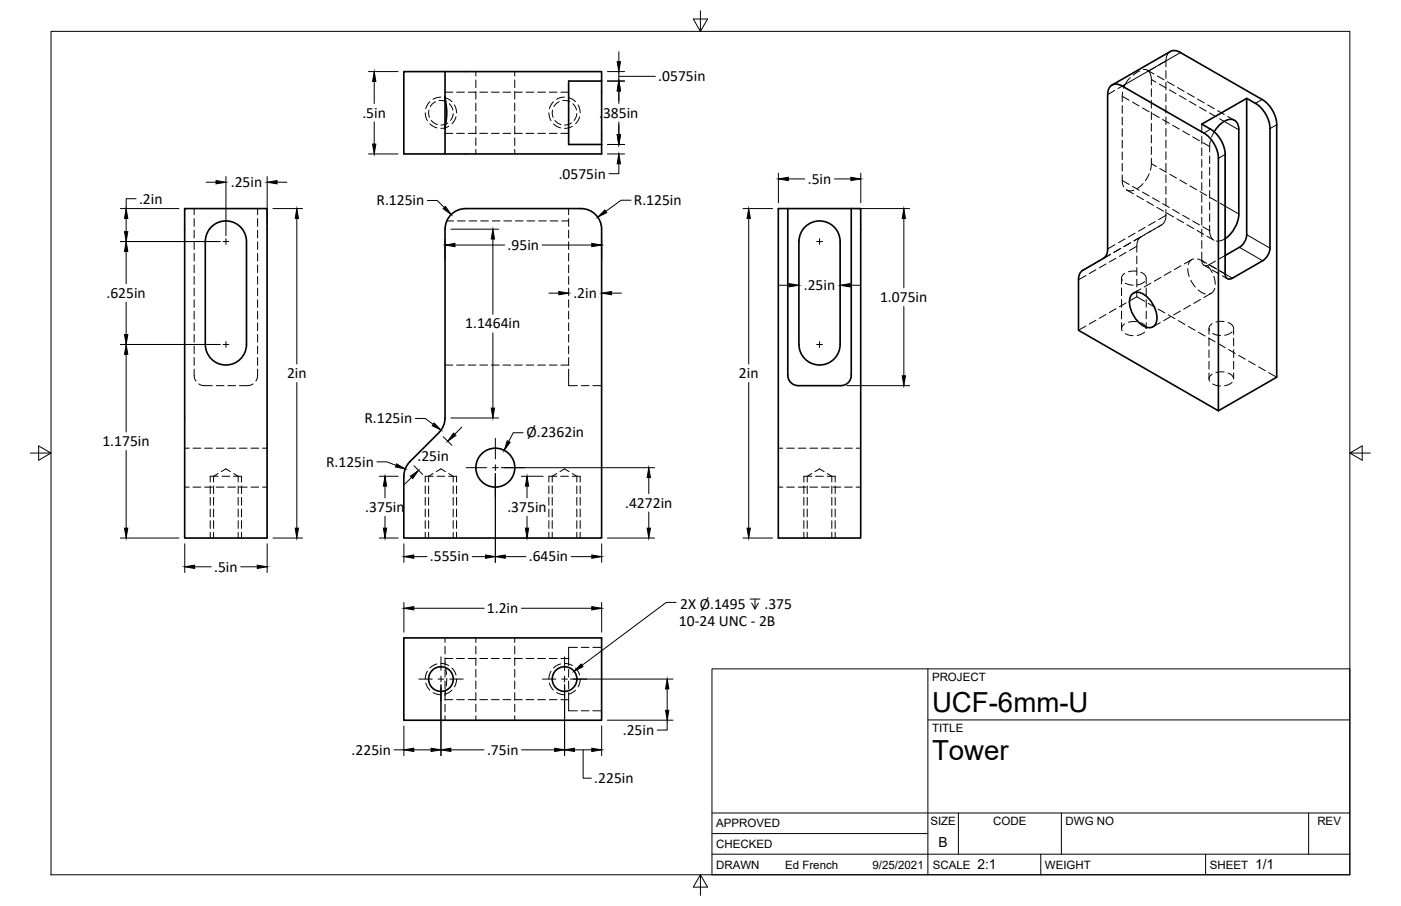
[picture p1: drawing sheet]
<svg xmlns="http://www.w3.org/2000/svg" width="432mm" height="279mm" viewBox="0 0 432 279" stroke-linecap="round" stroke-linejoin="round" font-family="sans-serif">
<!-- layer: Hidden -->
<g fill="none" stroke="#000" stroke-width=".31">
<path d="M360.7 15.9l-1.1 1.4-.3 3.3M132.2 34l-.1 1.2 .3 1M132.9 37.1l.9 .9 1 .4M134.2 31.4l-1 .7-.6 .8M135.3 31l1.4 .1 .8 .3M137.2 28.4h2.4M138 37.9l-1 .5-1.1 .2M138.5 32l.8 1 .3 .9M139.7 35.1l-.3 1.2-.5 .8M140.7 28.4h2.4M144.3 28.4h2.4M146.7 22.1v1.4"/>
<path d="M146.7 24.7v2.3M146.7 28.2v2.4M146.7 31.8v2.4M146.7 35.4v2.4M146.7 38.9v2.4M147.9 28.4h2.4M151.4 28.4h2.4M155 28.4h2.4M158.6 28.4h2.4M158.6 22.1v1.4M158.6 24.7v2.3M158.6 28.2v2.4"/>
<path d="M158.6 31.8v2.4M158.6 35.4v2.4M158.6 38.9v2.4M162.2 28.4h2.3M165.7 28.4h2.4M169.3 28.4h2.4M170.3 34l-.1 1.2 .3 1M171 37.1l.9 .9 1 .4M172.3 31.4l-1 .7-.6 .8M172.9 28.4h2.4M173.4 31l1.4 .1 .8 .3M176.1 37.9l-1 .5-1.1 .2"/>
<path d="M176.6 32l.8 1 .3 .9M177.8 35.1l-.3 1.2-.5 .8M345.9 32.6v2.3M345.9 36.1v2.4M345.9 39.7v2.4M346 28.4l-.1 2.9M346.8 26.1l-.5 1.2M348.3 23.9l-1.4 1.9M351.2 21.9l-2 1.3M352.4 21.4h.6a2.58 2.58 0 0 1 1.9 3.1v1.7M353.6 21.6l2.1 1.2M354.9 27.4v2.4"/>
<path d="M354.9 30.9v2.4M354.9 34.5v2.4M354.9 38.1v2.4M356.7 23.4l2.1 1.2M359.3 21.8v2.4M359.3 25.4v2.3M359.3 28.9v2.4M359.3 32.5v2.4M359.3 36.1v2.4M359.3 39.6v2.4M359.8 25.2l2.1 1.2M362.9 27l2.1 1.2"/>
<path d="M366 28.8l2.1 1.2M369.1 30.5l2.1 1.3M370.4 38.3v2.6M372.2 32.3l2 1.2M375.3 34.1l2 1.2M378.4 35.9l2.1 1.2M137.2 41.1h2.4M140.7 41.1h2.4M144.3 41.1h2.4M146.7 42.5v2.4M146.7 46.1v1.4M147.9 41.1h2.4"/>
<path d="M151.4 41.1h2.4M155 41.1h2.4M158.6 41.1h2.4M158.6 42.5v2.4M158.6 46.1v1.4M162.2 41.1h2.3M165.7 41.1h2.4M169.3 41.1h2.4M172.9 41.1h2.4M345.9 54v2.2l.4 1.4M345.9 43.3v2.3M345.9 46.8v2.4"/>
<path d="M345.9 50.4v2.4M347.1 58.5l1.3 .4 1-.2M347.2 58.6l2.1 1.2M352.3 56.6l-1.8 1.6M354.2 53.6l-1.2 2.1M354.9 48.8l-.1 2.3-.2 1.4M354.9 41.7v2.3M354.9 45.2v2.4M359.3 43.2v2.4M359.3 46.8v2.4M359.3 50.4v2.3M359.3 53.9v2.4"/>
<path d="M359.3 57.5v2.4M370.4 42.1v2.3M370.4 45.6v2.4M370.4 49.2v2.4M370.4 52.8v2.3M370.4 56.3v2.4M370.4 59.9v2.4M372.8 48.1v2.3M372.8 51.6v2.4M372.8 55.2v2.4M372.8 58.8v2.4M373.1 43.4l-.3 3.5"/>
<path d="M374.2 40.6l-.8 1.7M59.8 64.3v1.9M59.8 67.4v2.4M59.8 71v2.4M59.8 74.6v2.3M59.8 78.1v2.4M79.4 64.3v1.9M79.4 67.4v2.4M79.4 71v2.4M79.4 74.6v2.3M79.4 78.1v2.4M137.7 68.1h2.1"/>
<path d="M141 68.1h2.4M144.6 68.1h2.4M148.1 68.1h2.4M151.7 68.1h2.4M155.3 68.1h2.4M158.9 68.1h2.3M162.4 68.1h2.4M166 68.1h2.4M169.6 68.1h2.4M173.1 68.1h2.2M175.3 64.3v1.9M175.3 67.4v2.4"/>
<path d="M175.3 71v2.4M175.3 74.6v2.3M175.3 78.1v2.4M350.4 60.4l2 1.2M350.4 79v2.3M352.8 72.4a3.4 3.4 0 0 0-2.4 3.5v1.9M353.4 62.2l2.1 1.2M355.9 70.6l-2.1 1.2M356.6 63.9l2 1.2M359.3 64.6v1.8a3.4 3.4 0 0 1-2.4 3.6M359.3 61.1v2.4M359.6 65.7l2.1 1.2"/>
<path d="M362.7 67.5l2.1 1.2M365.8 69.3l2.1 1.2M367.9 79.8l-1 .5-.7 1.3M368.9 71.1l2.1 1.2M369.1 79.9l2.2 1.2M370.4 77.8v2.5a1.36 1.36 0 0 0 .6 1.5 1.36 1.36 0 0 0 1.6-.2l2-1.1M370.4 63.5v2.4M370.4 67.1v2.3M370.4 70.6v2.4M370.4 74.2v2.4M372 72.9l2.1 1.2M372.8 69.5l.1 2.7 .9 1.6"/>
<path d="M372.8 62.4v2.3M372.8 65.9v2.4M377.6 73.6l-1.5 .7h-1.3M377.6 78.8l-2 1.1M59.8 81.7v2.4M59.8 85.3v2.4M59.8 88.9v2.3M59.8 92.4v2.4M59.8 96v2.4M59.8 99.6v2.4M79.4 81.7v2.4M79.4 85.3v2.4"/>
<path d="M79.4 88.9v2.3M79.4 92.4v2.4M79.4 96v2.4M79.4 99.6v2.4M175.3 81.7v2.4M175.3 85.3v2.4M175.3 88.9v2.3M175.3 92.4v2.4M175.3 96v2.4M175.3 99.6v2.4M337.8 98.8l-2.1 1.1M340.9 97l-2.1 1.2"/>
<path d="M344 95.2l-2.1 1.2M345.7 85.8v1.8M345.7 88.8v2.4M345.7 92.4v2.3M345.7 95.9v2.4M345.7 99.5v1.8M346.6 84.3a1.56 1.56 0 0 0-.7 2.2M346.6 99.9a1.54 1.54 0 0 0-.7 2.1M346.8 87.3l2.4 .6M347.1 93.4l-2.1 1.2M350.3 83.7l-2.5 .1M350.3 99.2l-2.5 .2"/>
<path d="M350.4 89.7v1.8l2.4 1.4M350.4 82.5v2.4M350.4 86.1v2.4M350.4 91.5l-2.3 1.3M351.6 83.9l1.1 .7 .6 1.1M351.6 99.5l1.1 .7 .6 1.1M351.6 89.1l-2.2 1.3M352.8 86.8l-.9 .7-1.4 .4M353.3 85.8v1.8M353.3 88.8v2.4M353.3 92.4v2.3M353.3 95.9v2.4"/>
<path d="M353.3 99.5v1.8M353.9 93.5l2 1.2M354.7 87.3l-2 1.2M357 95.3l2 1.2M357.6 99.5l-2.3 1.3M357.8 85.5l-2.1 1.2M360.1 97.1l2 1.2M360.7 97.7l-2.1 1.2M360.9 83.7l-2.1 1.2M363.2 98.9l2 1.2M363.8 95.9l-2.1 1.2M364 82l-2.1 1.1"/>
<path d="M366.1 82.8l.4 2.5M366.9 94.1l-2.1 1.2M367 86.4l1.4 2.1M367.3 80.1l-2.3 1.3M369.3 89.4l1.1 .8 1.1 .4M370 92.4l-2.1 1.2M371.1 81.8l1.5 .9M372.2 82l1.4 2.1M373.3 90.4l-2.3 1.4M373.6 99.8a1.56 1.56 0 0 0-.8 2.2M373.6 83.3l2.1 1.2M374.1 85.2l.4 2.5"/>
<path d="M374.4 88.9l-.6 1.1-1.1 .7M376.7 85l1.5 .9M377.3 99.2l-2.5 .1M378.5 99.5l1.1 .6 .6 1.1M59.8 113.9a6 6 0 0 0 .4 3.3l.2 .3M59.8 103.1v2.4M59.8 106.7v2.4M59.8 110.3v2.4M61.2 118.4l.4 .2a6.9 6.9 0 0 0 3.8 .3M66.6 118.9h2.4M70.2 118.9h2.4M78 118.4l-.3 .2a6.9 6.9 0 0 1-3.9 .3"/>
<path d="M79.4 113.9a6 6 0 0 1-.3 3.3l-.3 .3M79.4 103.1v2.4M79.4 106.7v2.4M79.4 110.3v2.4M137.2 112.6h2.4M140.7 112.6h2.4M144.3 112.6h2.4M147.9 112.6h2.4M151.4 112.6h2.4M155 112.6h2.4M158.6 112.6h2.4M162.2 112.6h2.3"/>
<path d="M165.7 112.6h2.4M169.3 112.6h2.4M172.9 112.6h2.4M175.3 113.9v5h2.6M175.3 103.1v2.4M175.3 106.7v2.4M175.3 110.3v2.4M179.2 118.9h2.3M182.7 118.9h2.7M334.7 100.5l-2.3 1.4M346.8 102.9l2.4 .6M352.8 102.4l-.9 .6-1.4 .4"/>
<path d="M366.2 100.7l2.1 1.2M369.3 102.4l2.1 1.2M372.4 104.2l2.1 1.2M372.6 101.3v1.8M372.6 104.3v2.4M372.6 107.9v2.4M372.6 111.4v2.4M372.6 115v1.9M373.6 115.4a1.54 1.54 0 0 0-.8 2.2M373.7 102.8l2.5 .7M373.7 118.4l2.5 .6M375.5 106l2.1 1.2"/>
<path d="M377.3 114.7l-2.5 .2M378.5 115l1.1 .7 .6 1.1M378.6 107.8l2.1 1.2M379.7 102.3l-.9 .7-1.4 .4M379.7 117.9l-.9 .7-1.4 .4M380.2 101.3v1.8M380.2 104.3v2.4M380.2 107.9v2.4M380.2 111.4v2.4M380.2 115v1.9M381.7 109.6l2.1 1.2M384.8 111.4l2.1 1.1"/>
<path d="M387.9 113.1l2.1 1.2M391 114.9l2.5 1.4M56.9 138.2h1.4M59.5 138.2h2.4M63.1 138.2h2.3M66.6 138.2h2.4M70.2 138.2h2.4M73.8 138.2h2.4M77.4 138.2h2.3M80.9 138.2h1.4M239.9 138.2h1.4M242.5 138.2h2.3"/>
<path d="M246 138.2h2.4M249.6 138.2h2.4M253.2 138.2h2.4M256.8 138.2h2.3M260.3 138.2h2.4M263.9 138.2h1.4M56.9 150.2h1.4M59.5 150.2h2.4M63.1 150.2h2.3M64.8 146.9h2.4M65.8 149.9v2.3M65.8 153.4v2.4"/>
<path d="M65.8 157v2.4M66.6 150.2h2.4M67.2 146.1l-1.4 .8v1.8M68.2 145.4l1.4-.8 1.4 .8M68.4 146.9h2.4M70.2 150.2h2.4M72 146.9h2.4M72 146.1l1.4 .8v1.8M73.4 149.9v2.3M73.4 153.4v2.4M73.4 157v2.4M73.8 150.2h2.4"/>
<path d="M77.4 150.2h2.3M80.9 150.2h1.4M131.1 146.9h2.4M132.1 149.9v2.3M132.1 153.4v2.4M132.1 157v2.4M133.5 146.1l-1.4 .8v1.8M134.5 145.4l1.4-.8 1.4 .8M134.7 146.9h2.4M138.3 146.9h2.4M138.3 146.1l1.4 .8v1.8M139.7 149.9v2.3"/>
<path d="M139.7 153.4v2.4M139.7 157v2.4M169.2 146.9h2.4M170.2 149.9v2.3M170.2 153.4v2.4M170.2 157v2.4M171.6 146.1l-1.4 .8v1.8M172.6 145.4l1.4-.8 1.4 .8M172.8 146.9h2.4M176.4 146.9h2.4M176.4 146.1l1.4 .8v1.8M177.8 149.9v2.3"/>
<path d="M177.8 153.4v2.4M177.8 157v2.4M239.9 150.2h1.4M242.5 150.2h2.3M246 150.2h2.4M247.8 146.9h2.4M248.8 149.9v2.3M248.8 153.4v2.4M248.8 157v2.4M249.6 150.2h2.4M250.2 146.1l-1.4 .8v1.8M251.2 145.4l1.4-.8 1.4 .8"/>
<path d="M251.4 146.9h2.4M253.2 150.2h2.4M255 146.9h2.4M255 146.1l1.4 .8v1.8M256.4 149.9v2.3M256.4 153.4v2.4M256.4 157v2.4M256.8 150.2h2.3M260.3 150.2h2.4M263.9 150.2h1.4M65.8 160.6v2.3M65.8 164.1v1.8"/>
<path d="M73.4 160.6v2.3M73.4 164.1v1.8M132.1 160.6v2.3M132.1 164.1v1.8M139.7 160.6v2.3M139.7 164.1v1.8M170.2 160.6v2.3M170.2 164.1v1.8M177.8 160.6v2.3M177.8 164.1v1.8M248.8 160.6v2.3M248.8 164.1v1.8"/>
<path d="M256.4 160.6v2.3M256.4 164.1v1.8M137.2 196.7v1.4M137.2 199.3v2.4M146.7 196.7v1.4M146.7 199.3v2.4M158.6 196.7v1.4M158.6 199.3v2.4M177.9 199.6h-2.6v5.7M179.2 199.6h2.3M182.7 199.6h2.7M131.2 210.7l.5 1.1 .8 1"/>
<path d="M131.7 207l-.5 1.2-.1 1.2M133.5 213.6l1.1 .5 1.3 .1M134.7 204.8l-1.2 .5-1 .7M135.9 204.6l1.2 .2 1.2 .5M137.2 204.3v.2M137.2 202.9v2.4M137.2 206.4v2.4M137.2 210v2.4M137.2 213.6v2.4M137.2 217.2v2.3M137.2 203.1h2.4M137.2 215.8h2.4"/>
<path d="M137.3 205.7l.3 2.3M137.4 212.8l-.2 1.7M137.7 209.2l-.2 2.4M139.3 206l.8 1 .4 1.2M139.3 212.8l-1 .8-1.2 .5M140.7 209.4l-.2 1.3-.4 1.1M140.7 203.1h2.4M140.7 215.8h2.4M144.3 203.1h2.4M144.3 215.8h2.4M146.7 202.9v2.4M146.7 206.4v2.4"/>
<path d="M146.7 210v2.4M146.7 213.6v2.4M146.7 217.2v2.3M147.9 203.1h2.4M147.9 215.8h2.4M151.4 203.1h2.4M151.4 215.8h2.4M155 203.1h2.4M155 215.8h2.4M158.6 203.1h2.4M158.6 215.8h2.4M158.6 202.9v2.4"/>
<path d="M158.6 206.4v2.4M158.6 210v2.4M158.6 213.6v2.4M158.6 217.2v2.3M162.2 203.1h2.3M162.2 215.8h2.3M165.7 203.1h2.4M165.7 215.8h2.4M169.3 203.1h2.4M169.3 215.8h2.4M169.3 210.7l.5 1.1 .8 1M169.8 207l-.5 1.2-.1 1.2"/>
<path d="M171.6 213.6l1.1 .5 1.3 .1M172.8 204.8l-1.2 .5-1 .7M172.9 203.1h2.4M172.9 215.8h2.4M174 204.6l1.2 .2 1.2 .5M175.3 213.6v5.6h2.6M175.3 206.4v2.4M175.3 210v2.4M177.4 206l.8 1 .4 1.2M177.4 212.8l-1 .8-1.2 .5M178.8 209.4l-.2 1.3-.4 1.1M179.2 219.2h2.3"/>
<path d="M182.7 219.2h2.7M137.2 220.7v1.4M146.7 220.7v1.4M158.6 220.7v1.4"/>
</g>
<!-- layer: Visible -->
<g fill="none" stroke="#000" stroke-width=".51">
<path d="M137.2 22.1h-12.7v25.4h12.7v-7.9l.5-4.3-.5-5.4v-7.8h48.2v2.9M137.2 29.7v10.2M185.4 25v19.6M185.4 25h-10.1v19.6h10.1M341.4 29.2v47.6M341.4 29.1a2.74 2.74 0 0 1 1.3-2.9 2.74 2.74 0 0 1 3.2 .3l25.1 14.5M342.7 26.2l18-10.3 1.4-.3 1.7 .6 25.2 14.5a9.8 9.8 0 0 1 4.5 7.8v77.8l-18 10.4M384.2 30.3l2.7 1.6M386.9 31.9a9.9 9.9 0 0 1 4.5 7.8v36.8l-.2 1.3-.6 1.2-1.4 1.4M185.4 44.6v2.9h-48.2M371 41a9.9 9.9 0 0 1 4.5 7.8v77.9l-43.1-24.8 .2-16.9 .4-1 .7-.6 6.4-3.7M374.2 40.6a6.7 6.7 0 0 1 5.6-3.8 2.83 2.83 0 0 1 2 3.2v26"/>
<path d="M377.6 47.6v36.9M377.6 47.6a9.9 9.9 0 0 0-4.5-7.8l-2.7-1.5 13.8-8v42.7l-.8 1.9-.9 1-4.9 2.9M56.9 64.3h25.4v101.6h-25.4zM65.3 69.8l1.8-1.2 1.8-.4h1.8l2.1 .8a6.3 6.3 0 0 1 3.2 5.5v31.7a6.3 6.3 0 0 1-6.4 6.4 6.3 6.3 0 0 1-6.3-6.4v-31.7a6.5 6.5 0 0 1 2-4.7zM239.9 64.3h25.4v101.6h-25.4zM242.8 64.3v51.4a3.2 3.2 0 0 0 3.2 3.2M248.1 70a6.3 6.3 0 0 1 6.9-1.4 6.3 6.3 0 0 1 3.9 5.9v31.7a6.3 6.3 0 0 1-6.3 6.4 6.3 6.3 0 0 1-6.3-6.4v-31.7a6.3 6.3 0 0 1 1.8-4.5zM262.4 64.3v51.4a3.2 3.2 0 0 1-3.2 3.2M341.4 76.8l-.3 1.8-1 1.1M381.8 66a10 10 0 0 1-4.2 7.6M349.1 90.5a3.5 3.5 0 0 1 4.6 1.2 8.4 8.4 0 0 1 2.6 7.9 2.47 2.47 0 0 1-3.9 .9 8.7 8.7 0 0 1-4-8.9zM389.2 80.4l-9.4 5.4a1.37 1.37 0 0 1-1.5 .1 1.37 1.37 0 0 1-.7-1.4"/>
<path d="M246 118.9h13.2M126.3 142.4l9.5-9.6 1-1.8 .3-1.4 .1-58.9a6.3 6.3 0 0 1 6.3-6.4h35.6a6.3 6.3 0 0 1 6.3 6.4v95.2h-60.9v-19M126.3 142.4l-1.2 1.7-.5 1.3-.1 1.5M124.5 196.7h60.9v25.4h-60.9z"/>
<circle cx="152.7" cy="144.2" r="6"/>
<circle cx="135.9" cy="209.4" r="3.8"/>
<circle cx="174" cy="209.4" r="3.8"/>
</g>
<!-- layer: Hidden Narrow -->
<g fill="none" stroke="#000" stroke-width=".31">
<path d="M359.3 18.8l-2.1 1.3M131.1 34.8l.1 1.2 .5 1.2M132.5 31.4l-.8 1-.5 1.1M132.5 38.2l1 .7 1.2 .5M135.9 30l-1.3 .1-1.1 .5M137.1 30.1l1.2 .5 1 .8M138.3 38.9l-1.2 .5-1.2 .2M140.1 32.4l.4 1.1 .2 1.3M140.5 36l-.4 1.2-.8 1M169.2 34.8l.1 1.2 .5 1.2M170.6 31.4l-.8 1-.5 1.1M170.6 38.2l1 .7 1.2 .5"/>
<path d="M174 30l-1.3 .1-1.1 .5M175.2 30.1l1.2 .5 1 .8M176.4 38.9l-1.2 .5-1.2 .2M178.2 32.4l.4 1.1 .2 1.3M178.6 36l-.4 1.2-.8 1M343.6 27.9l-2.2 1.3M345.9 29.7l2.1 1.2M346.8 26.1l-2.2 1.2M349 31.5l2.1 1.2M352.1 33.3l2.1 1.2M354.9 24.5l1.4 .8M355.2 35.1l2.1 1.2"/>
<path d="M356.2 20.7l-2.2 1.2M357.3 25.9l2.1 1.2M358.3 36.9l2.1 1.1M360.4 27.7l2.1 1.2M361.4 38.6l2.1 1.2M363.5 29.5l2.1 1.2M366.6 31.3l2.1 1.2M369.7 33.1l2.1 1.1M372.8 34.8l2.1 1.2M375.9 36.6l1.4 .8M345.9 55.6l2.1 1.3M349 57.5l2.1 1.2"/>
<path d="M352.1 59.2l2.1 1.2M354.9 50.5l1.5 .9M357.4 52l2.1 1.1M360.6 53.7l2 1.2M363.6 55.5l2.1 1.2M364.5 40.4l2.1 1.2M366.7 57.3l2.1 1.2M367.6 42.2l2.1 1.2M369.8 59.1l2.1 1.2M370.7 44l2.1 1.2M342.2 78.5l-2.1 1.2M342.3 78.4l-2.2 1.3"/>
<path d="M343.7 75.5l-2.3 1.3M344 79.6l-2.1 1.2M345.3 76.7l-2.1 1.2M345.4 76.6l-2 1.2M346.8 73.7l-2.1 1.2M347.1 77.9l-2.1 1.1M348.4 74.9l-2.1 1.2M348.5 74.8l-2 1.2M349.6 74.2l2-1.2-2.2 1.3M349.8 71.9l-2 1.2M350.4 75.9l-2.3 1.4M353 70.1l-2.1 1.2"/>
<path d="M354.7 71.2l-2 1.2M355.2 61l2.1 1.2M356 68.3l-2 1.2M358 69.3l-2.2 1.4M358.3 62.8l2.1 1.2M359.3 66.4l-2.2 1.3M361.4 64.6l2.1 1.2M364.5 66.4l2.1 1.2M367.6 68.2l2.1 1.1M370.7 69.9l2.1 1.3M372.9 60.9l2.1 1.2M376 62.7l1.6 .9"/>
<path d="M334.7 85l-2.3 1.3M336 82.1l-2.3 1.3M337.8 83.2l-2.1 1.2M339.1 80.3l-2.1 1.2M340.9 81.4l-2.1 1.2M370.4 80.3l1.5 .9M372.6 81.6l2 1.2M373 81.8l2 1.2M375.6 83.4l2 1.1M376.1 83.6l1.5 .9M64.8 146.9v1.8M64.8 149.9v2.3"/>
<path d="M64.8 153.4v2.4M64.8 157v2.4M74.4 146.9v1.8M74.4 149.9v2.3M74.4 153.4v2.4M74.4 157v2.4M131.1 146.9v1.8M131.1 149.9v2.3M131.1 153.4v2.4M131.1 157v2.4M140.7 146.9v1.8M140.7 149.9v2.3"/>
<path d="M140.7 153.4v2.4M140.7 157v2.4M169.2 146.9v1.8M169.2 149.9v2.3M169.2 153.4v2.4M169.2 157v2.4M178.8 146.9v1.8M178.8 149.9v2.3M178.8 153.4v2.4M178.8 157v2.4M247.8 146.9v1.8M247.8 149.9v2.3"/>
<path d="M247.8 153.4v2.4M247.8 157v2.4M257.4 146.9v1.8M257.4 149.9v2.3M257.4 153.4v2.4M257.4 157v2.4M64.8 160.6v2.3M64.8 164.1v1.8M74.4 160.6v2.3M74.4 164.1v1.8M131.1 160.6v2.3M131.1 164.1v1.8"/>
<path d="M140.7 160.6v2.3M140.7 164.1v1.8M169.2 160.6v2.3M169.2 164.1v1.8M178.8 160.6v2.3M178.8 164.1v1.8M247.8 160.6v2.3M247.8 164.1v1.8M257.4 160.6v2.3M257.4 164.1v1.8"/>
</g>
<!-- layer: Visible Narrow -->
<path d="M363.8 16.2l-17.9 10.3M373.1 39.8l-2.1 1.2M377.3 37.4l4.5 2.6M389 30.7l-2.1 1.2M393.5 38.5l-2.1 1.2M377.6 47.6l-2.1 1.2M377.6 63.6l4.2 2.4M382 76.3l7.2 4.1M384.2 72.4l7.2 4.1M377.6 84.5l2.2 1.3" fill="none" stroke="#000" stroke-width=".31"/>
<!-- layer: Border -->
<path d="M15.7 9.7h400.3v260.1h-400.3zM215.9 3.3v6.4l-2.2-3.8h4.4l-2.2 3.8M9.4 139.7h6.3l-3.8-2.2v4.4l3.8-2.2M416 139.7l3.8 2.2v-4.4l-3.8 2.2h6.4M215.9 269.8l2.2 3.8h-4.4l2.2-3.8v6.3" fill="none" stroke="#000" stroke-width=".31"/>
<!-- layer: Titleblock -->
<path d="M219.4 206.3h196.6v63.5h-196.6zM286 206.3v63.5M286 222h130M219.4 257.1h66.6M219.4 250.7h196.6M295.4 250.7v12.7M327.1 250.7v12.7M403.3 250.7v12.7M219.4 263.4h196.6M320.8 263.4v6.4M371.6 263.4v6.4" fill="none" stroke="#000" stroke-width=".31"/>
<!-- layer: Center Lines -->
<g fill="none" stroke="#000" stroke-width=".31">
<path d="M68.7 74.5h1.8M69.6 73.6v1.8M251.7 74.5h1.8M252.6 73.6v1.8M68.7 106.2h1.8M69.6 105.3v1.8M251.7 106.2h1.8M252.6 105.3v1.8M152.7 135.2v6.3M143.6 144.2h6.4M151.8 144.2h1.8M152.7 143.3v1.8"/>
<path d="M152.7 146.9v6.4M155.4 144.2h6.3M129.1 209.4h4.1M135 209.4h1.8M135.9 202.6v4.1M135.9 208.5v1.8M135.9 212.1v4.2M138.6 209.4h4.1M167.2 209.4h4.1M173.1 209.4h1.8M174 202.6v4.1M174 208.5v1.8"/>
<path d="M174 212.1v4.2M176.7 209.4h4.1"/>
</g>
<!-- layer: Dimensions -->
<g fill="none" stroke="#000" stroke-width=".31">
<path d="M190.7 16v3M113.6 22.1h9.1M115.3 25.1v6.8M115.3 37.6v6.8M187.2 25h5.3M187.2 22.1h5.3M190.7 23.5h11.3M190.7 22.1v2.9M190.7 28v3.9M190.7 37.6v3.9M63.5 56.2h3.1M69.6 54.4v18.3"/>
<path d="M82.3 54.4v14.5M85.4 56.2h3M113.6 47.5h9.1M187.2 44.6h5.3M187.2 47.5h5.3M190.7 50.5v3.1h-3M239.9 53.4v9.1M243 55.2h5M257.2 55.2h5.1M265.3 53.4v9.1M37.1 64.3h18.1M37.1 74.5h30.8"/>
<path d="M38.9 67.4v4M38.9 77.5v10M41.9 61.3h-3v3M84.1 64.3h9.2M91.5 67.4v44.9M131.7 61.8h3.1l2.1 2.2M137.2 73.8v6.4M139 70.7h14.7M140.2 75.6h15.3M151.9 73.7v23.2M167.1 75.6h15.3M185.4 73.8v6.4"/>
<path d="M194.5 61.7h-3l-4.8 3.5M229 64.3h9.1M230.8 67.4v44.9M264.2 64.3h16.2M278.6 67.4v21.4M38.9 93.2v10M169.2 90.4h3M188.5 90.4h3M240.2 88h3M262 88h3M278.6 94.5v21.4M37.1 106.2h30.8"/>
<path d="M38.9 109.3v23.9M91.5 118v44.9M151.9 102.6v23.3M230.8 118v44.9M261 118.9h19.4M38.9 138.9v24M128 129.1h3l2.5 1.8M136.6 134.7l2.7 2.6M139 128.9h14.7M142.3 131.8l-2.2 2.1M161.2 133.5h-3l-1.4 2.7M116.2 142.4h3l2.8 1.1"/>
<path d="M116.9 146.9h5.8M118.7 149.9v3.6M118.7 159.2v3.7M126.9 147.2l-2.2 2.2M127.6 143.6l2.7 2.7M152.7 146v27.4M154.5 144.2h47.2M160.7 146.9h6.7M162.4 149.9v3.6M162.4 159.2v3.7M200 147.3v4.9M200 157.9v5"/>
<path d="M37.1 165.9h18.1M56.9 167.7v8.9M60 174.8h5.1M74.2 174.8h5.1M82.3 167.7v8.9M84.1 165.9h9.2M116.9 165.9h5.8M124.5 167.7v5.7M127.5 171.7h4.1M145.6 171.7h4M155.7 171.7h6.4M176 171.7h6.4"/>
<path d="M185.4 167.7v5.7M187.2 165.9h14.5M229 165.9h9.1M124.5 185.8v9.1M127.5 187.6h21.7M160.7 187.6h21.7M185.4 185.8v9.1M135.9 211.2v21.8M174 211.2v21.8M175.8 209.4h31.6M205.6 212.4v6.7M121.4 231.2h3.1"/>
<path d="M124.5 223.9v9.1M127.5 231.2h5.4M139 231.2h10.2M160.7 231.2h10.3M177.1 231.2h5.3M179.7 231.2v8.8h2.6M185.4 223.9v9.1M187.2 222.1h20.2M205.6 222.1v3h-3"/>
</g>
<g fill="#000" stroke="#000" stroke-width=".31">
<path d="M190.2 19h1l-.5 3.1zM115.3 22.1l.5 3h-1zM190.7 25l.5 3h-1zM66.6 55.7l3 .5-3 .5zM82.3 56.2l3.1-.5v1zM114.8 44.4h1l-.5 3.1zM190.2 41.5h1l-.5 3.1zM190.7 47.5l.5 3h-1zM239.9 55.2l3.1-.5v1zM262.3 54.7l3 .5-3 .5zM38.4 71.4h1l-.5 3.1zM38.9 64.3l.5 3.1h-1z"/>
<path d="M38.9 74.5l.5 3h-1zM91.5 64.3l.5 3.1h-1zM136.6 64.3l.7-.7 1.8 2.6zM137.2 75.6l3-.5v1zM151.9 70.7l.5 3h-1zM182.4 75.1l3 .5-3 .5zM186.4 64.8l.6 .8-2.8 1.4zM230.8 64.3l.5 3.1h-1zM278.6 64.3l.5 3.1h-1zM172.2 89.9l3.1 .5-3.1 .5zM185.4 90.4l3.1-.5v1zM243.2 87.5l3.1 .5-3.1 .5z"/>
<path d="M259 88l3-.5v1zM38.4 103.2h1l-.5 3zM38.9 106.2l.5 3.1h-1zM278.1 115.9h1l-.5 3zM133.8 130.5l2.2 2.2-2.8-1.4zM139.8 133.6l.7 .7-2.5 1.8zM151.4 125.9h1l-.5 3zM156.3 135.9l.9 .5-1.8 2.5zM118.7 146.9l.5 3h-1zM122.2 143l2.7 1.6-3-.6zM126.5 146.9l2.5-1.8-1.8 2.5zM162.4 146.9l.5 3h-1z"/>
<path d="M200 144.2l.5 3.1h-1zM38.4 162.9h1l-.5 3zM56.9 174.8l3.1-.5v1zM79.3 174.3l3 .5-3 .5zM91 162.9h1l-.5 3zM118.2 162.9h1l-.5 3zM124.5 171.7l3-.5v1zM149.6 171.2l3.1 .5-3.1 .5zM152.7 171.7l3-.5v1zM161.9 162.9h1l-.5 3zM182.4 171.2l3 .5-3 .5zM199.5 162.9h1l-.5 3z"/>
<path d="M230.3 162.9h1l-.5 3zM124.5 187.6l3-.5v1zM182.4 187.1l3 .5-3 .5zM205.6 209.4l.5 3h-1zM205.1 219.1h1l-.5 3zM124.5 231.2l3-.5v1.1zM132.9 230.7l3 .5-3 .6zM135.9 231.2l3.1-.5v1.1zM171 230.7l3 .5-3 .6zM174 231.2l3.1-.5v1.1zM182.4 230.7l3 .5-3 .6z"/>
</g>
<!-- layer: Annotations -->
<path d="M208.4 185.8h-3.1l-25.9 19.4M231.2 184.7h3M232.7 184.7v3.1l-1-1.8M233.7 186l-1 1.8" fill="none" stroke="#000" stroke-width=".31"/>
<path d="M179.1 204.8l.6 .8-2.7 1.4z" fill="#000" stroke="#000" stroke-width=".31"/>
<g font-size="8.5">
<text x="287.3" y="219.5">UCF-6mm-U</text>
<text x="287.3" y="234.5">Tower</text>
</g>
<g font-size="4.8">
<text x="202.9" y="25">.0575in</text>
<text x="111.7" y="36.3">.5in</text>
<text x="184.7" y="36.3">.385in</text>
<text x="71.1" y="57.7">.25in</text>
<text x="172.2" y="55.1">.0575in</text>
<text x="249" y="56.7">.5in</text>
<text x="42.8" y="62.8">.2in</text>
<text x="116.1" y="63.3">R.125in</text>
<text x="195.4" y="63.2">R.125in</text>
<text x="156.5" y="77.1">.95in</text>
<text x="247.7" y="89.5">.25in</text>
<text x="32.8" y="91.9">.625in</text>
<text x="176.7" y="91.9">.2in</text>
<text x="271.3" y="93.1">1.075in</text>
<text x="143.4" y="101.3">1.1464in</text>
<text x="88.5" y="116.6">2in</text>
<text x="227.8" y="116.6">2in</text>
<text x="112.3" y="130.6">R.125in</text>
<text x="31.6" y="137.6">1.175in</text>
<text x="162.3" y="134.7">Ø.2362in</text>
<text x="100.5" y="143.9">R.125in</text>
<text x="128.7" y="142.1">.25in</text>
<text x="112.6" y="157.9">.375in</text>
<text x="156.4" y="157.9">.375in</text>
<text x="192.7" y="156.6">.4272in</text>
<text x="132.5" y="173.1">.555in</text>
<text x="163" y="173.1">.645in</text>
<text x="66" y="176.3">.5in</text>
<text x="150.1" y="189.1">1.2in</text>
<text x="209.7" y="187.8">2X Ø.1495</text>
<text x="235.6" y="187.8">.375</text>
<text x="209.3" y="192.9">10-24 UNC - 2B</text>
<text x="192" y="226.7">.25in</text>
<text x="108.4" y="232.7">.225in</text>
<text x="150.1" y="232.7">.75in</text>
<text x="183.2" y="241.5">.225in</text>
</g>
<g font-size="4.3">
<text x="289.3" y="261.2">B</text>
<text x="301.2" y="268.1">2:1</text>
<text x="386.8" y="268.1">1/1</text>
</g>
<g font-size="3.5">
<text x="287.3" y="210.1">PROJECT</text>
<text x="287.3" y="225.8">TITLE</text>
<text x="220.7" y="255.2">APPROVED</text>
<text x="286.7" y="254.5">SIZE</text>
<text x="306.1" y="254.5">CODE</text>
<text x="328.4" y="254.5">DWG NO</text>
<text x="406" y="254.5">REV</text>
<text x="220.7" y="261.5">CHECKED</text>
<text x="220.7" y="267.9">DRAWN</text>
<text x="242" y="267.9">Ed French</text>
<text x="268.9" y="267.9">9/25/2021</text>
<text x="287.5" y="267.9">SCALE</text>
<text x="322.1" y="267.9">WEIGHT</text>
<text x="372.9" y="267.9">SHEET</text>
</g>
</svg>
